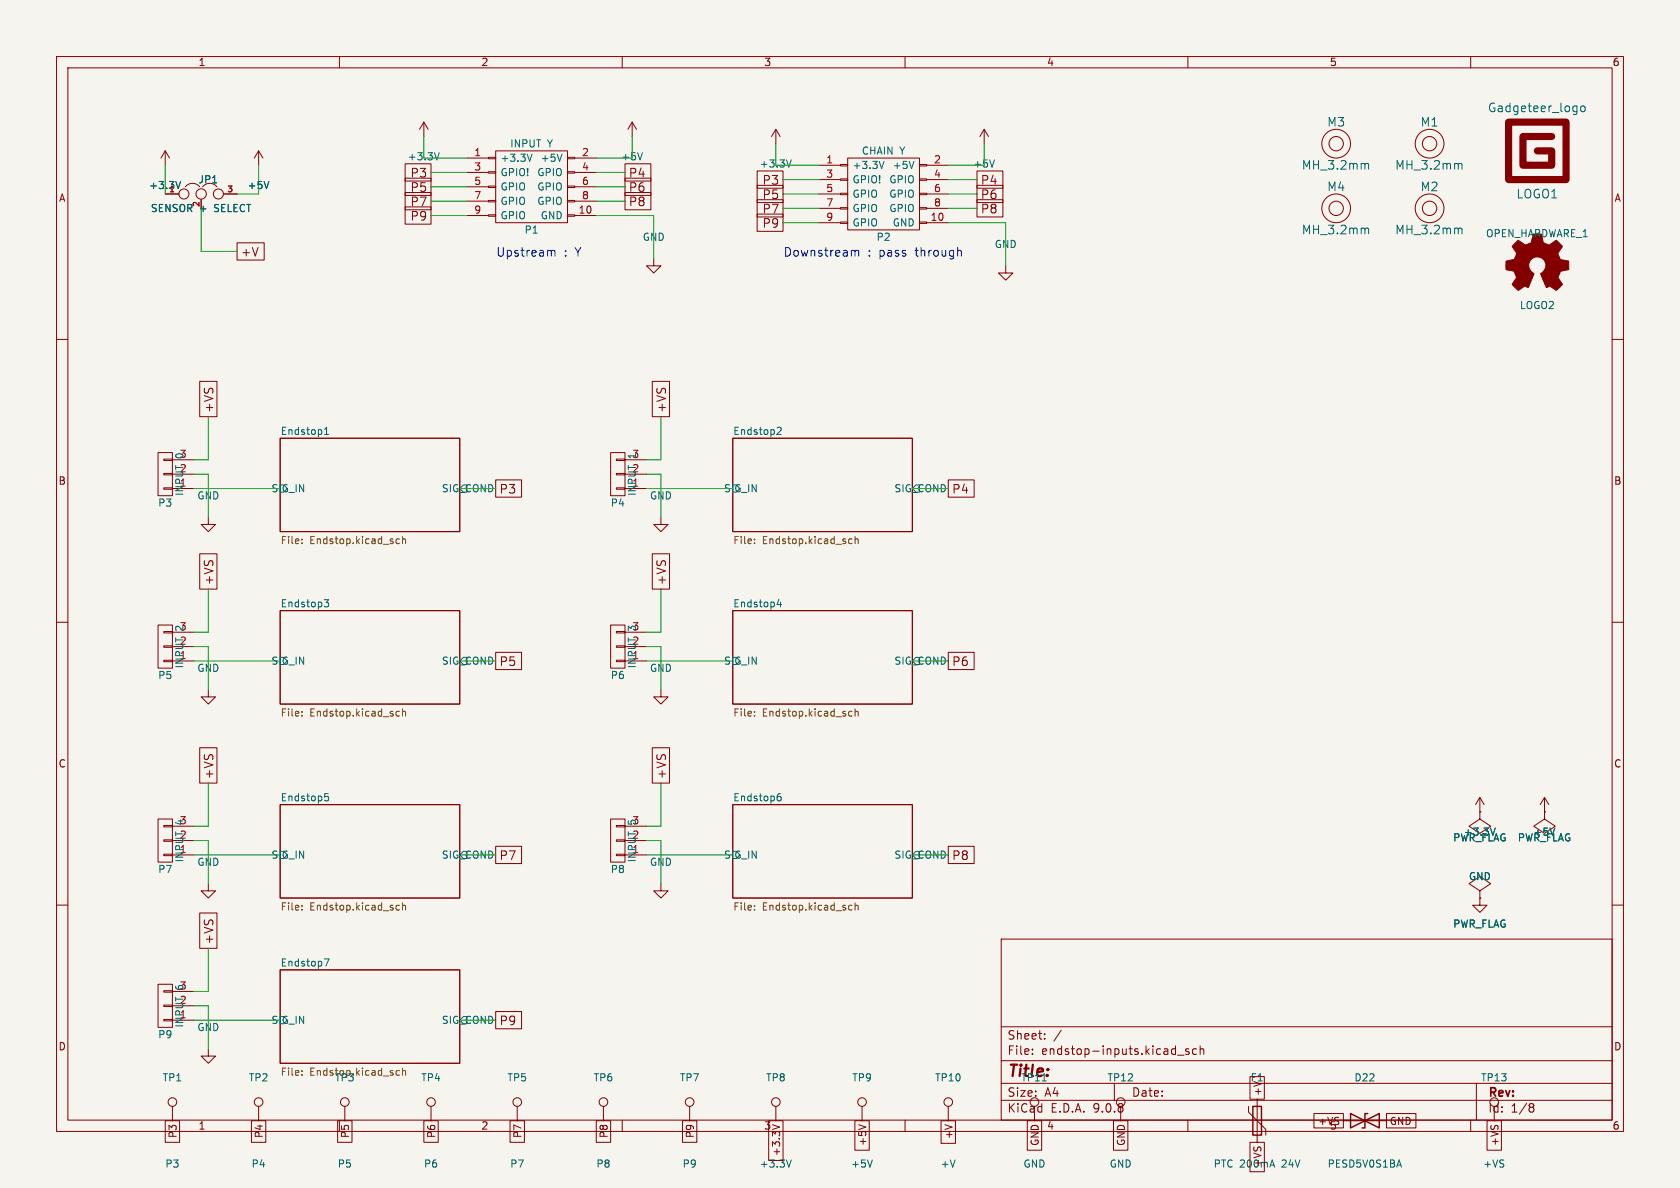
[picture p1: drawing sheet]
<svg xmlns="http://www.w3.org/2000/svg" width="297mm" height="210mm" viewBox="0 0 297 210" stroke-linecap="round" stroke-linejoin="round" font-family="sans-serif">
<path d="M0 0h297v210h-297z" fill="#f5f4ef" stroke="#f5f4ef" stroke-width=".18"/>
<g fill="none" stroke="#840000" stroke-width=".18">
<path d="M10 10h277v190h-277zM12 12h273v186h-273zM60 10v2M110 10v2M160 10v2M210 10v2M260 10v2M29.2 34.3h2.4M29.2 26.7l-.8 1.2M29.2 26.7l.8 1.2M29.2 26.7v2.5M32.8 33a1.63 1.63 0 0 1 2.5 0"/>
<path d="M35.6 35.3v1.5M35.8 33a1.63 1.63 0 0 1 2.6 0M39.5 34.3h2.4M45.7 26.7v2.5M45.7 26.7l-.7 1.2M45.7 26.7l.8 1.2M71.6 36.6h4.6v3h-4.6zM71.6 34h4.6v3.1h-4.6zM71.6 31.5h4.6v3h-4.6zM71.6 29h4.6v3h-4.6zM74.9 21.6l-.7 1.3M74.9 21.6l.8 1.3"/>
<path d="M74.9 21.6v2.5M82.5 27.9h3.9M82.5 30.5h3.9M82.5 33h3.9M82.5 35.6h3.9M82.5 38.1h3.9M86.4 27.8h1.2v.3h-1.2zM86.4 30.4h1.2v.2h-1.2zM86.4 32.9h1.2v.2h-1.2zM86.4 35.4h1.2v.3h-1.2zM86.4 38h1.2v.2h-1.2zM87.6 26.7h12.7v12.7h-12.7z"/>
<path d="M100.3 27.8h1.3v.3h-1.3zM100.3 30.4h1.3v.2h-1.3zM100.3 32.9h1.3v.2h-1.3zM100.3 35.4h1.3v.3h-1.3zM100.3 38h1.3v.2h-1.3zM101.6 27.9h3.8M101.6 30.5h3.8M101.6 33h3.8M101.6 35.6h3.8M101.6 38.1h3.8M110.5 29h4.6v3h-4.6zM110.5 31.5h4.6v3h-4.6z"/>
<path d="M110.5 34h4.6v3.1h-4.6zM111.8 21.6l-.8 1.3M111.8 21.6l.7 1.3M111.8 21.6v2.5M133.9 30.2h4.5v3.1h-4.5zM133.9 32.8h4.5v3h-4.5zM133.9 35.3h4.5v3.1h-4.5zM133.9 37.8h4.5v3.1h-4.5zM137.2 22.9v2.5M137.2 22.9l-.8 1.2M137.2 22.9l.7 1.2M144.8 34.3h3.8"/>
<path d="M144.8 29.2h3.8M144.8 31.8h3.8M144.8 36.8h3.8M144.8 39.4h3.8M148.6 29.1h1.3v.2h-1.3zM148.6 31.6h1.3v.3h-1.3zM148.6 34.2h1.3v.2h-1.3zM148.6 36.7h1.3v.3h-1.3zM148.6 39.2h1.3v.3h-1.3zM149.9 27.9h12.7v12.7h-12.7zM162.6 29.1h1.2v.2h-1.2zM162.6 31.6h1.2v.3h-1.2z"/>
<path d="M162.6 34.2h1.2v.2h-1.2zM162.6 36.7h1.2v.3h-1.2zM162.6 39.2h1.2v.3h-1.2zM163.8 34.3h3.8M163.8 29.2h3.8M163.8 31.8h3.8M163.8 36.8h3.8M163.8 39.4h3.8M172.7 30.2h4.6v3.1h-4.6zM172.7 35.3h4.6v3.1h-4.6zM172.7 32.8h4.6v3h-4.6zM174 22.9l-.8 1.2"/>
<path d="M174 22.9l.8 1.2M174 22.9v2.5M41.9 42.9h4.8v3.1h-4.8zM115.6 45.7v1.3h1.2l-1.2 1.3-1.3-1.3h1.3M177.8 47v1.3h1.3l-1.3 1.2-1.3-1.2h1.3M10 60h2M35.3 67.4h3.1v6.3h-3.1zM49.5 77.5h31.8v16.5h-31.8zM115.3 67.4h3.1v6.3h-3.1zM129.5 77.5h31.8v16.5h-31.8zM285 60h2M27.9 80h2.6v7.6h-2.6z"/>
<path d="M29 81.2h1.5v.2h-1.5zM29 83.7h1.5v.2h-1.5zM29 86.2h1.5v.3h-1.5zM30.5 81.3h3.8M30.5 83.8h3.8M30.5 86.4h3.8M35.3 97.9h3.1v6.2h-3.1zM36.8 91.4v1.3h1.3l-1.3 1.3-1.2-1.3h1.2M87.6 84.8h4.6v3.1h-4.6zM107.9 80h2.6v7.6h-2.6zM109 81.2h1.5v.2h-1.5zM109 83.7h1.5v.2h-1.5z"/>
<path d="M109 86.2h1.5v.3h-1.5zM110.5 81.3h3.8M110.5 83.8h3.8M110.5 86.4h3.8M115.3 97.9h3.1v6.2h-3.1zM116.8 91.4v1.3h1.3l-1.3 1.3-1.2-1.3h1.2M167.6 84.8h4.6v3.1h-4.6zM10 110h2M27.9 110.5h2.6v7.6h-2.6zM29 111.6h1.5v.3h-1.5zM29 114.2h1.5v.2h-1.5zM29 116.7h1.5v.3h-1.5z"/>
<path d="M30.5 111.8h3.8M30.5 114.3h3.8M30.5 116.8h3.8M49.5 108h31.8v16.5h-31.8zM87.6 115.3h4.6v3.1h-4.6zM107.9 110.5h2.6v7.6h-2.6zM109 111.6h1.5v.3h-1.5zM109 114.2h1.5v.2h-1.5zM109 116.7h1.5v.3h-1.5zM110.5 111.8h3.8M110.5 114.3h3.8M110.5 116.8h3.8"/>
<path d="M129.5 108h31.8v16.5h-31.8zM167.6 115.3h4.6v3.1h-4.6zM285 110h2M35.3 132.2h3.1v6.2h-3.1zM36.8 121.9v1.3h1.3l-1.3 1.3-1.2-1.3h1.2M115.3 132.2h3.1v6.2h-3.1zM116.8 121.9v1.3h1.3l-1.3 1.3-1.2-1.3h1.2M27.9 144.8h2.6v7.6h-2.6zM29 145.9h1.5v.3h-1.5zM29 148.5h1.5v.2h-1.5zM29 151h1.5v.3h-1.5zM30.5 146.1h3.8"/>
<path d="M30.5 148.6h3.8M30.5 151.1h3.8M36.8 156.2v1.3h1.3l-1.3 1.3-1.2-1.3h1.2M49.5 142.2h31.8v16.6h-31.8zM87.6 149.6h4.6v3.1h-4.6zM107.9 144.8h2.6v7.6h-2.6zM109 145.9h1.5v.3h-1.5zM109 148.5h1.5v.2h-1.5zM109 151h1.5v.3h-1.5zM110.5 146.1h3.8M110.5 148.6h3.8M110.5 151.1h3.8"/>
<path d="M116.8 156.2v1.3h1.3l-1.3 1.3-1.2-1.3h1.2M129.5 142.2h31.8v16.6h-31.8zM167.6 149.6h4.6v3.1h-4.6zM261.6 157.5l1.9-1.3-1.9-1.3-1.9 1.3 1.9 1.3v1.3M261.6 158.8h.1M261.6 143.5v1.3l1.9 1.3-1.9 1.2-1.9-1.2 1.9-1.3M261.6 143.5h.1M261.6 158.8v1.2h1.3l-1.3 1.3-1.3-1.3h1.3M261.6 141l-.7 1.2M261.6 141l.8 1.2M261.6 141v2.5M273 143.5v1.3l2 1.3-2 1.2-1.9-1.2 1.9-1.3"/>
<path d="M273 143.5h.1M273 141l-.7 1.2M273 141l.8 1.2M273 141v2.5M10 160h2M27.9 174h2.6v7.6h-2.6zM29 175.1h1.5v.3h-1.5zM29 177.7h1.5v.2h-1.5zM30.5 175.3h3.8M30.5 177.8h3.8M35.3 161.4h3.1v6.2h-3.1zM49.5 171.5h31.8v16.5h-31.8z"/>
<path d="M87.6 178.8h4.6v3.1h-4.6zM177 166h108v32h-108zM285 160h2M29 180.2h1.5v.3h-1.5zM29.2 198.1h2.6v3.8h-2.6zM30.5 195.6v2.5M30.5 180.3h3.8M36.8 185.4v1.3h1.3l-1.3 1.3-1.2-1.3h1.2M44.4 198.1h2.6v3.8h-2.6zM45.7 195.6v2.5M59.7 198.1h2.5v3.8h-2.5zM60 198v2"/>
<path d="M61 195.6v2.5M74.9 198.1h2.6v3.8h-2.6zM76.2 195.6v2.5M90.2 198.1h2.5v3.8h-2.5zM91.4 195.6v2.5M105.4 198.1h2.6v3.8h-2.6zM106.7 195.6v2.5M110 198v2M120.6 198.1h2.6v3.8h-2.6zM121.9 195.6v2.5M135.9 198.1h2.5v7h-2.5zM136.6 198.8l1.2 .4"/>
<path d="M137.2 195.6v2.5M151.1 198.1h2.6v5.2h-2.6zM151.8 198.8l1.3 .4M152.4 195.6v2.5M160 198v2M166.4 198.1h2.5v4h-2.5zM167.6 195.6v2.5M177 194.5h108M177 191.5h108M177 187.5h108M177 181.5h108M181.6 198.1h2.6v5.2h-2.6z"/>
<path d="M182.5 186.3v.1M182.5 185.5v.1M182.9 195.6v2.5M184.7 183.6v.1M184.7 182.8v.1M187.6 182.1l-1.3 2M196.8 198.1h2.6v5.2h-2.6zM197 191.5v3M198.1 195.6v2.5M208.2 186.5h1.1M210 198v2M210.2 185.5l-.4-.1-.2 .2 .1 .2 .5 .2v.3h-.6"/>
<path d="M211.5 185.5l-.4-.1-.3 .3v.4l.2 .2h.5M212.2 185.5l.2-.1 .3 .1 .1 .9M212.2 184.9v1.5M220.7 195.6v1l3.1 3v1.1M221 190.3h2.5v4h-2.5zM222.2 194.3v7.6M232.3 196.8h5.2v2.6h-5.2zM237.5 198.1h7.6M245.1 196.8h5.2v2.6h-5.2zM260 198v2M261 191.5v6.5M262.9 198.1h2.5v5.2h-2.5z"/>
<path d="M264.2 195.6v2.5M270.6 195.1l.4 .1 .2 .2-.3 .3M270.6 195.7h.3M270.9 195.7l.2 .2 .1 .4-.2 .2-.4 .1M221 201.9h2.5v5.2h-2.5z"/>
<circle cx="32.5" cy="34.3" r=".89"/>
<circle cx="35.6" cy="34.3" r=".91"/>
<circle cx="38.6" cy="34.3" r=".89"/>
<circle cx="236.2" cy="36.8" r="2.54"/>
<circle cx="236.2" cy="25.4" r="2.54"/>
<circle cx="236.2" cy="25.4" r="1.27"/>
<circle cx="236.2" cy="36.8" r="1.27"/>
<circle cx="252.7" cy="25.4" r="2.54"/>
<circle cx="252.7" cy="36.8" r="2.54"/>
<circle cx="252.7" cy="25.4" r="1.27"/>
<circle cx="252.7" cy="36.8" r="1.27"/>
<circle cx="30.5" cy="194.8" r=".76"/>
<circle cx="45.7" cy="194.8" r=".76"/>
<circle cx="61" cy="194.8" r=".76"/>
<circle cx="76.2" cy="194.8" r=".76"/>
<circle cx="91.4" cy="194.8" r=".76"/>
<circle cx="106.7" cy="194.8" r=".76"/>
<circle cx="121.9" cy="194.8" r=".76"/>
<circle cx="137.2" cy="194.8" r=".76"/>
<circle cx="152.4" cy="194.8" r=".76"/>
<circle cx="167.6" cy="194.8" r=".76"/>
<circle cx="182.9" cy="194.8" r=".76"/>
<circle cx="198.1" cy="194.8" r=".76"/>
<circle cx="264.2" cy="194.8" r=".76"/>
</g>
<g fill="none" stroke="#006464" stroke-width=".18">
<path d="M279.6 18.8l.3-.1 .3 .3v.5l-.3 .2h-.3l-.2-.2v-.5zM31.9 32.1l-.4 1.2M47.5 32.1l-.4 1.2M77.7 27l-.5 1.3M94.1 27.2l-.5 1.3M99.3 27.2l-.4 1.3M113.6 27l-.4 1.3M139.9 28.3l-.4 1.2M156.3 28.5l-.4 1.3M161.6 28.5l-.4 1.3M175.8 28.3l-.4 1.2M241.5 28.9h.2l.3 .2v.8"/>
<path d="M258 28.9h.2l.3 .2v.8M241.5 40.3h.2l.3 .2v.8M258 40.3h.2l.3 .2v.8M57.4 76.8h.7M57.4 75.9l.3-.4v1.3M137.4 75.6l.5-.1 .2 .4-.8 .9h.8M57.3 106h.8l-.4 .5 .3 .1 .1 .4-.2 .3h-.4M111.6 111.1l-.5-.4v.8M137.7 105.9l-.3 1h.8M138 106.4v.9M57.4 140.3h.6M57.4 140.8h.5l.2 .2-.1 .5h-.6"/>
<path d="M137.5 140.8h.4l.2 .2-.1 .5h-.5M138 140.3l-.4 .1M264.3 146.4l-.4 1.2M274.9 146.4l-.5 1.2M57.3 169.5h.9l-.6 1.3M139.9 205l-.4 1.3M154.2 205l-.4 1.3M247.3 205l.5 1.3"/>
</g>
<g fill="none" stroke="#725600" stroke-width=".18">
<path d="M53.4 95.3v.1M53.4 96v.1M70.1 96l.2 .1 .3-.1M70.6 95.3h-.3l-.2 .1M71.2 94.8v1.3M71.2 95.4l.1-.1h.3l.1 .8M133.4 95.3v.1M133.4 96v.1M150.1 96l.2 .1 .3-.1M150.6 95.3h-.3l-.2 .1M151.2 94.8v1.3M151.2 95.4l.2-.1h.3v.8"/>
<path d="M53.4 125.8v.1M53.4 126.5v.1M70.1 126.5l.2 .1 .3-.1M70.6 125.8l-.3-.1-.2 .2M71.2 125.3v1.3M71.2 125.9l.1-.2 .3 .1 .1 .8M133.4 126.5v.1M133.4 125.8v.1M150.1 126.5l.2 .1 .3-.1M150.6 125.8l-.3-.1-.2 .2M151.2 125.9l.2-.2 .3 .1v.8M151.2 125.3v1.3"/>
<path d="M71.2 159.6v1.3M151.2 159.6v1.3M53.4 160.1v.1M53.4 160.8v.1M70.1 160.8l.2 .1 .3-.1M70.6 160.1l-.3-.1-.2 .1M71.2 160.1l.1-.1 .3 .1 .1 .8M133.4 160.1v.1M133.4 160.8v.1M150.1 160.8l.2 .1 .3-.1M150.6 160.1l-.3-.1-.2 .1M151.2 160.1l.2-.1 .3 .1v.8"/>
<path d="M53.4 190v.1M53.4 189.3v.1M70.1 190l.2 .1 .3-.1M70.6 189.3l-.3-.1-.2 .2M71.2 189.4l.1-.2 .3 .1 .1 .8M71.2 188.8v1.3"/>
</g>
<path d="M221.5 195.6h1.5v5.1h-1.5zM238.8 196.9v2.5l5-2.5v2.5zM241.8 196.9h-.5v2.5h-.5" fill="none" stroke="#840000" stroke-width=".25"/>
<path d="M267.8 43l.6-.5 .9 .6a.62 .62 0 0 0 1 0l.2-.1a1.62 1.62 0 0 0 .5-1.4l.1-.2h1.4l.2 .8a.74 .74 0 0 0 .7 .9l.5 .2 1.3-.8 1 1-.4 .7a.75 .75 0 0 0-.2 1.2l.2 .5 1.5 .3v1.5l-1.4 .2-.1 .2a1.23 1.23 0 0 0-.2 1.2l.6 1-.1 .1-1 .9-.8-.5a.54 .54 0 0 0-.8 0l-1.1-2.3a2.33 2.33 0 0 0 .9-2 1.54 1.54 0 0 0-2.5-.7 1.54 1.54 0 0 0 .4 2.6l-1.1 2.4a.69 .69 0 0 0-1.1 .2l-.6 .3-1.1-1 .8-1.2-.2-.6a.71 .71 0 0 0-.9-.7l-.8-.2v-1.4l.5-.1a1.11 1.11 0 0 0 1.2-.7 .72 .72 0 0 0-.2-1.2l-.4-.7z" fill="#840000" stroke="#840000" stroke-width=".18"/>
<path d="M266.7 21.6h10.2v10.2h-10.2zM274.3 24.1h-5.1v5.1h5.1v-2.5h-2.5" fill="none" stroke="#840000" stroke-width="1.3"/>
<g fill="none" stroke="#009600" stroke-width=".18">
<path d="M29.2 29.2v5.1M35.6 36.8v7.7h6.3M45.7 29.2v5.1h-3.8M74.9 24.1v3.8h7.6M76.2 38.1h6.3M76.2 30.5h6.3M76.2 33h6.3M76.2 35.6h6.3M105.4 38.1h10.2v7.6M105.4 30.5h5.1M105.4 33h5.1M105.4 35.6h5.1"/>
<path d="M111.8 24.1v3.8h-6.4M137.2 25.4v3.8h7.6M138.4 34.3h6.4M138.4 31.8h6.4M138.4 39.4h6.4M138.4 36.8h6.4M167.6 34.3h5.1M167.6 31.8h5.1M167.6 39.4h10.2v7.6M167.6 36.8h5.1M174 25.4v3.8h-6.4M36.8 73.7v7.6h-2.5"/>
<path d="M116.8 73.7v7.6h-2.5M34.3 86.4h15.2M34.3 83.8h2.5v7.6M81.3 86.4h6.3M114.3 83.8h2.5v7.6M114.3 86.4h15.2M161.3 86.4h6.3M34.3 114.3h2.5v7.6M34.3 116.8h15.2M36.8 104.1v7.7h-2.5M81.3 116.8h6.3M114.3 114.3h2.5v7.6"/>
<path d="M114.3 116.8h15.2M116.8 104.1v7.7h-2.5M161.3 116.8h6.3M36.8 138.4v7.7h-2.5M116.8 138.4v7.7h-2.5M34.3 148.6h2.5v7.6M34.3 151.1h15.2M81.3 151.1h6.3M114.3 148.6h2.5v7.6M114.3 151.1h15.2M161.3 151.1h6.3M34.3 177.8h2.5v7.6"/>
<path d="M36.8 167.6v7.7h-2.5M34.3 180.3h15.2M81.3 180.3h6.3"/>
</g>
<path d="M97.4 44.3l.1 .2M97.5 44.5l.2-.2h.3l.1 1M97.5 44.5v.8M150.9 44.3l.3 .2M151.2 44.5v.8M151.2 44.5l.2-.2h.3l.1 1M169.7 44.3l.3 .2v.8" fill="none" stroke="#0000c2" stroke-width=".18"/>
<text font-size="2.8" fill="#006464" x="178" y="190.9">Title:</text>
<g font-size="2.1" fill="#006464">
<text x="234.5" y="22.6">M3</text>
<text x="251.1" y="22.6">M1</text>
<text x="263" y="20">Gadgeteer_logo</text>
<text x="230" y="30.2">MH_3.2mm</text>
<text x="234.5" y="34">M4</text>
<text x="246.6" y="30.2">MH_3.2mm</text>
<text x="251.1" y="34">M2</text>
<text x="268" y="35.3">LOGO1</text>
<text x="230" y="41.6">MH_3.2mm</text>
<text x="246.6" y="41.6">MH_3.2mm</text>
</g>
<g font-size="2.1" fill="#840000">
<text x="72.5" y="34.1">P5</text>
<text x="72.5" y="31.6">P3</text>
<text x="111.1" y="31.6">P4</text>
<text x="111.1" y="34.1">P6</text>
<text x="134.7" y="32.8">P3</text>
<text x="134.7" y="35.4">P5</text>
<text x="173.3" y="32.8">P4</text>
<text x="173.3" y="35.4">P6</text>
<text x="72.5" y="39.2">P9</text>
<text x="72.5" y="36.7">P7</text>
<text x="111.1" y="36.7">P8</text>
<text x="134.7" y="37.9">P7</text>
<text x="134.7" y="40.5">P9</text>
<text x="173.3" y="37.9">P8</text>
<text x="42.5" y="45.5">+V</text>
<text x="37.9" y="73.1" transform="rotate(-90 37.9 73.1)">+VS</text>
<text x="117.9" y="73.1" transform="rotate(-90 117.9 73.1)">+VS</text>
<text x="88.2" y="87.5">P3</text>
<text x="168.2" y="87.5">P4</text>
<text x="37.9" y="103.6" transform="rotate(-90 37.9 103.6)">+VS</text>
<text x="117.9" y="103.6" transform="rotate(-90 117.9 103.6)">+VS</text>
<text x="88.2" y="117.9">P5</text>
<text x="168.2" y="117.9">P6</text>
<text x="37.9" y="137.9" transform="rotate(-90 37.9 137.9)">+VS</text>
<text x="117.9" y="137.9" transform="rotate(-90 117.9 137.9)">+VS</text>
<text x="88.2" y="152.2">P7</text>
<text x="168.2" y="152.2">P8</text>
<text x="37.9" y="167.1" transform="rotate(-90 37.9 167.1)">+VS</text>
<text x="88.2" y="181.4">P9</text>
<text x="178" y="184">Sheet:</text>
<text x="178" y="186.7">File:</text>
<text x="184.1" y="186.7">endstop-inputs.kicad_sch</text>
<text x="178" y="196.9">KiCad</text>
<text x="178" y="194.1">Size:</text>
<text x="184.7" y="194.1">A4</text>
<text x="185.7" y="196.9">E.D.A.</text>
<text x="193.3" y="196.9">9.0.8</text>
<text x="200" y="194.1">Date:</text>
<text x="263" y="194.3">Rev:</text>
<text x="263" y="196.9">Id:</text>
<text x="267.1" y="196.9">1/8</text>
</g>
<g font-size="2.1" fill="#0000c2">
<text x="87.6" y="45.5">Upstream</text>
<text x="99.7" y="45.5">: Y</text>
<text x="138.4" y="45.5">Downstream</text>
<text x="153.4" y="45.5">: pass</text>
<text x="162" y="45.5">through</text>
</g>
<g font-size="1.8" fill="#840000">
<text x="35" y="11.9">1</text>
<text x="85" y="11.9">2</text>
<text x="135" y="11.9">3</text>
<text x="185" y="11.9">4</text>
<text x="235" y="11.9">5</text>
<text x="285" y="11.9">6</text>
<text x="10.3" y="35.9">A</text>
<text x="285.3" y="35.9">A</text>
<text x="10.3" y="85.9">B</text>
<text x="285.3" y="85.9">B</text>
<text x="10.3" y="135.9">C</text>
<text x="285.3" y="135.9">C</text>
<text x="10.3" y="185.9">D</text>
<text x="285.3" y="185.9">D</text>
<text x="221" y="191.4">F1</text>
<text x="223.2" y="193.8" transform="rotate(-90 223.2 193.8)">+V</text>
<text x="31.4" y="201.3" transform="rotate(-90 31.4 201.3)">P3</text>
<text x="35" y="199.9">1</text>
<text x="46.7" y="201.3" transform="rotate(-90 46.7 201.3)">P4</text>
<text x="61.9" y="201.3" transform="rotate(-90 61.9 201.3)">P5</text>
<text x="77.2" y="201.3" transform="rotate(-90 77.2 201.3)">P6</text>
<text x="85" y="199.9">2</text>
<text x="92.4" y="201.3" transform="rotate(-90 92.4 201.3)">P7</text>
<text x="107.6" y="201.3" transform="rotate(-90 107.6 201.3)">P8</text>
<text x="122.9" y="201.3" transform="rotate(-90 122.9 201.3)">P9</text>
<text x="135" y="199.9">3</text>
<text x="153.4" y="202.7" transform="rotate(-90 153.4 202.7)">+5V</text>
<text x="168.6" y="201.5" transform="rotate(-90 168.6 201.5)">+V</text>
<text x="183.8" y="202.7" transform="rotate(-90 183.8 202.7)">GND</text>
<text x="185" y="199.9">4</text>
<text x="199.1" y="202.7" transform="rotate(-90 199.1 202.7)">GND</text>
<text x="232.9" y="199.1">+VS</text>
<text x="235" y="199.9">5</text>
<text x="245.6" y="199.1">GND</text>
<text x="265.1" y="202.7" transform="rotate(-90 265.1 202.7)">+VS</text>
<text x="285" y="199.9">6</text>
<text x="138.1" y="204.5" transform="rotate(-90 138.1 204.5)">+3.3V</text>
<text x="223.2" y="206.5" transform="rotate(-90 223.2 206.5)">+VS</text>
</g>
<g font-size="1.8" fill="#006464">
<text x="72" y="28.5">+3.3V</text>
<text x="88.4" y="28.8">+3.3V</text>
<text x="90.1" y="26.3">INPUT</text>
<text x="95.5" y="28.8">+5V</text>
<text x="96.8" y="26.3">Y</text>
<text x="109.7" y="28.5">+5V</text>
<text x="134.2" y="29.8">+3.3V</text>
<text x="152.3" y="27.5">CHAIN</text>
<text x="159.1" y="27.5">Y</text>
<text x="172" y="29.8">+5V</text>
<text x="26.3" y="33.6">+3.3V</text>
<text x="35" y="32.6">JP1</text>
<text x="43.7" y="33.6">+5V</text>
<text x="88.4" y="31.3">GPIO!</text>
<text x="88.4" y="33.9">GPIO</text>
<text x="94.9" y="31.3">GPIO</text>
<text x="94.9" y="33.9">GPIO</text>
<text x="150.6" y="30.1">+3.3V</text>
<text x="150.6" y="32.6">GPIO!</text>
<text x="150.6" y="35.2">GPIO</text>
<text x="157.1" y="32.6">GPIO</text>
<text x="157.1" y="35.2">GPIO</text>
<text x="157.7" y="30.1">+5V</text>
<text x="26.6" y="37.7">SENSOR +</text>
<text x="38" y="37.7">SELECT</text>
<text x="88.4" y="36.4">GPIO</text>
<text x="88.4" y="39">GPIO</text>
<text x="92.6" y="41.5">P1</text>
<text x="94.9" y="36.4">GPIO</text>
<text x="95.5" y="39">GND</text>
<text x="150.6" y="37.7">GPIO</text>
<text x="150.6" y="40.2">GPIO</text>
<text x="157.1" y="37.7">GPIO</text>
<text x="157.7" y="40.2">GND</text>
<text x="113.5" y="42.8">GND</text>
<text x="154.9" y="42.8">P2</text>
<text x="175.8" y="44">GND</text>
<text x="262.6" y="42.1">OPEN_HARDWARE_1</text>
<text x="268.6" y="54.8">LOGO2</text>
<text x="49.5" y="77">Endstop1</text>
<text x="129.5" y="77">Endstop2</text>
<text x="31.7" y="83.6">2</text>
<text x="32.6" y="81.1" transform="rotate(-90 32.6 81.1)">0</text>
<text x="111.7" y="83.6">2</text>
<text x="112.6" y="81.1" transform="rotate(-90 112.6 81.1)">1</text>
<text x="27.9" y="89.8">P3</text>
<text x="31.7" y="86.1">1</text>
<text x="32.6" y="87.8" transform="rotate(-90 32.6 87.8)">INPUT</text>
<text x="34.8" y="88.5">GND</text>
<text x="47.9" y="87.2">SIG_IN</text>
<text x="78" y="87.2">SIG_COND</text>
<text x="107.9" y="89.8">P4</text>
<text x="111.7" y="86.1">1</text>
<text x="112.6" y="87.8" transform="rotate(-90 112.6 87.8)">INPUT</text>
<text x="114.8" y="88.5">GND</text>
<text x="127.9" y="87.2">SIG_IN</text>
<text x="158" y="87.2">SIG_COND</text>
<text x="49.5" y="107.4">Endstop3</text>
<text x="129.5" y="107.4">Endstop4</text>
<text x="32.6" y="111.6" transform="rotate(-90 32.6 111.6)">2</text>
<text x="111.7" y="111.5">3</text>
<text x="31.7" y="114">2</text>
<text x="31.7" y="116.6">1</text>
<text x="32.6" y="118.2" transform="rotate(-90 32.6 118.2)">INPUT</text>
<text x="34.8" y="119">GND</text>
<text x="47.9" y="117.7">SIG_IN</text>
<text x="78" y="117.7">SIG_COND</text>
<text x="111.7" y="114">2</text>
<text x="111.7" y="116.6">1</text>
<text x="112.6" y="118.2" transform="rotate(-90 112.6 118.2)">INPUT</text>
<text x="114.8" y="119">GND</text>
<text x="127.9" y="117.7">SIG_IN</text>
<text x="158" y="117.7">SIG_COND</text>
<text x="27.9" y="120.2">P5</text>
<text x="107.9" y="120.2">P6</text>
<text x="49.5" y="141.7">Endstop5</text>
<text x="129.5" y="141.7">Endstop6</text>
<text x="31.7" y="148.3">2</text>
<text x="32.6" y="145.9" transform="rotate(-90 32.6 145.9)">4</text>
<text x="111.7" y="148.3">2</text>
<text x="112.6" y="145.9" transform="rotate(-90 112.6 145.9)">5</text>
<text x="256.8" y="148.9">PWR_FLAG</text>
<text x="258.7" y="147.9">+3.3V</text>
<text x="268.2" y="148.9">PWR_FLAG</text>
<text x="271" y="147.9">+5V</text>
<text x="27.9" y="154.5">P7</text>
<text x="31.7" y="150.9">1</text>
<text x="32.6" y="152.5" transform="rotate(-90 32.6 152.5)">INPUT</text>
<text x="34.8" y="153.3">GND</text>
<text x="47.9" y="152">SIG_IN</text>
<text x="78" y="152">SIG_COND</text>
<text x="107.9" y="154.5">P8</text>
<text x="111.7" y="150.9">1</text>
<text x="112.6" y="152.5" transform="rotate(-90 112.6 152.5)">INPUT</text>
<text x="114.8" y="153.3">GND</text>
<text x="127.9" y="152">SIG_IN</text>
<text x="158" y="152">SIG_COND</text>
<text x="259.6" y="155.8">GND</text>
<text x="256.8" y="164.2">PWR_FLAG</text>
<text x="49.5" y="170.9">Endstop7</text>
<text x="31.7" y="177.5">2</text>
<text x="32.6" y="175.1" transform="rotate(-90 32.6 175.1)">6</text>
<text x="27.9" y="183.7">P9</text>
<text x="31.7" y="180.1">1</text>
<text x="32.6" y="181.7" transform="rotate(-90 32.6 181.7)">INPUT</text>
<text x="34.8" y="182.5">GND</text>
<text x="47.9" y="181.2">SIG_IN</text>
<text x="78" y="181.2">SIG_COND</text>
<text x="28.7" y="191.4">TP1</text>
<text x="43.9" y="191.4">TP2</text>
<text x="59.1" y="191.4">TP3</text>
<text x="74.4" y="191.4">TP4</text>
<text x="89.6" y="191.4">TP5</text>
<text x="104.9" y="191.4">TP6</text>
<text x="120.1" y="191.4">TP7</text>
<text x="135.3" y="191.4">TP8</text>
<text x="150.6" y="191.4">TP9</text>
<text x="165.2" y="191.4">TP10</text>
<text x="180.5" y="191.4">TP11</text>
<text x="195.7" y="191.4">TP12</text>
<text x="239.4" y="191.4">D22</text>
<text x="261.7" y="191.4">TP13</text>
<text x="29.1" y="206.6">P3</text>
<text x="44.4" y="206.6">P4</text>
<text x="59.6" y="206.6">P5</text>
<text x="74.9" y="206.6">P6</text>
<text x="90.1" y="206.6">P7</text>
<text x="105.3" y="206.6">P8</text>
<text x="120.6" y="206.6">P9</text>
<text x="134.2" y="206.6">+3.3V</text>
<text x="150.4" y="206.6">+5V</text>
<text x="166.2" y="206.6">+V</text>
<text x="180.8" y="206.6">GND</text>
<text x="196.1" y="206.6">GND</text>
<text x="214.5" y="206.6">PTC 200mA</text>
<text x="226.7" y="206.6">24V</text>
<text x="234.6" y="206.6">PESD5V0S1BA</text>
<text x="262.1" y="206.6">+VS</text>
</g>
<g font-size="1.8" fill="#a90000">
<text x="83.7" y="27.7">1</text>
<text x="102.8" y="27.7">2</text>
<text x="146" y="29">1</text>
<text x="165" y="29">2</text>
<text x="83.7" y="30.2">3</text>
<text x="83.7" y="32.8">5</text>
<text x="83.7" y="35.3">7</text>
<text x="102.8" y="30.2">4</text>
<text x="102.8" y="32.8">6</text>
<text x="102.8" y="35.3">8</text>
<text x="146" y="31.5">3</text>
<text x="146" y="34">5</text>
<text x="165" y="31.5">4</text>
<text x="165" y="34">6</text>
<text x="83.7" y="37.8">9</text>
<text x="102.2" y="37.8">10</text>
<text x="146" y="36.6">7</text>
<text x="146" y="39.1">9</text>
<text x="164.4" y="39.1">10</text>
<text x="165" y="36.6">8</text>
<text x="111.7" y="81">3</text>
</g>
<g font-size="1.8" fill="#725600">
<text x="49.5" y="96.3">File:</text>
<text x="54.8" y="96.3">Endstop.kicad_sch</text>
<text x="129.5" y="96.3">File:</text>
<text x="134.8" y="96.3">Endstop.kicad_sch</text>
<text x="49.5" y="126.7">File:</text>
<text x="54.8" y="126.7">Endstop.kicad_sch</text>
<text x="129.5" y="126.7">File:</text>
<text x="134.8" y="126.7">Endstop.kicad_sch</text>
<text x="49.5" y="161">File:</text>
<text x="54.8" y="161">Endstop.kicad_sch</text>
<text x="129.5" y="161">File:</text>
<text x="134.8" y="161">Endstop.kicad_sch</text>
<text x="49.5" y="190.2">File:</text>
<text x="54.8" y="190.2">Endstop.kicad_sch</text>
</g>
<g font-size="1.4" fill="#a90000">
<text x="29.8" y="34">1</text>
<text x="40.1" y="34">3</text>
<text x="35.3" y="36.7" transform="rotate(-90 35.3 36.7)">2</text>
</g>
</svg>
